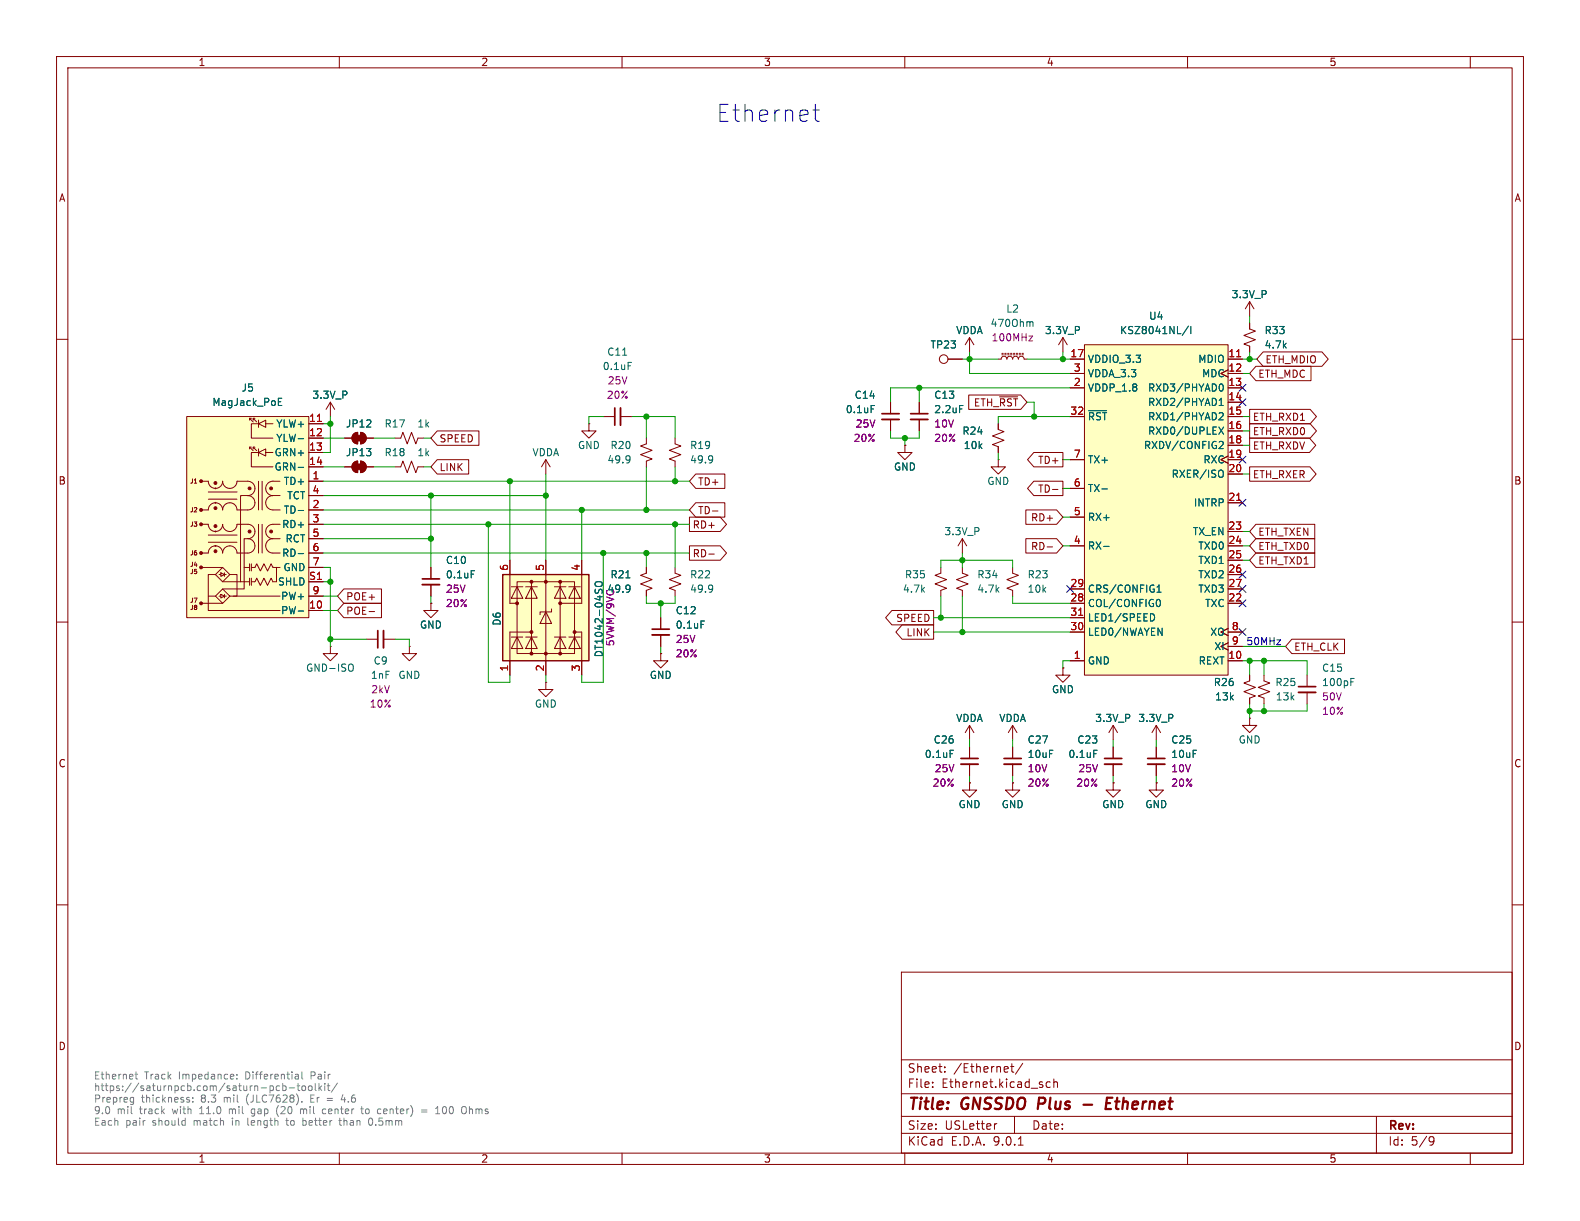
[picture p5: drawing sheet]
<svg xmlns="http://www.w3.org/2000/svg" width="279mm" height="216mm" viewBox="0 0 279 216" stroke-linecap="round" stroke-linejoin="round" font-family="sans-serif">
<g fill="none" stroke="#840000" stroke-width=".18">
<path d="M10 10h259.4v195.9h-259.4zM12 12h255.4v191.9h-255.4zM60 10v2M110 10v2M160 10v2M210 10v2M260 10v2M221 53.3l.7 1.3M221 53.3v2.6M221 53.3l-.8 1.3M10 60h2M69.8 77.5h1.1l.3-1 .8 2 .8-2 .7 2 .4-1h1"/>
<path d="M119.4 77.5v1l1 .4-2 .7 2 .8-2 .8 1 .3v1.1M160 78.7v1.3h1.3l-1.3 1.3-1.3-1.3h1.3M160 78.7h.1M162.6 71.1v2.1M162.6 74.2v2M267.4 60h2M69.8 82.6h1.1l.3-1.1 .8 2.1 .8-2.1 .7 2.1 .4-1h1M170.2 95.3l.7 1.2M170.2 95.3v2.5M170.2 95.3l-.8 1.2M10 110h2M58.4 114.3v1.3h1.3l-1.3 1.2-1.3-1.2h1.3"/>
<path d="M58.4 114.3h.1M64.8 113h2M67.8 113h2M72.4 114.3v1.3h1.3l-1.3 1.2-1.3-1.2h1.3M72.4 114.3h.1M76.2 106.7v1.3h1.3l-1.3 1.2-1.3-1.2h1.3M76.2 106.7h.1M76.2 100.3v2.1M76.2 103.4v2M114.3 100.3v1l-1 .4 2 .8-2 .8 2 .7-1 .4v1M170.2 100.3v1l1 .4-2 .8 2 .8-2 .7 1 .4v1M179.1 100.3v1l1 .4-2 .8 2 .8-2 .7 1 .4v1"/>
<path d="M188 118.1v1.3h1.2l-1.2 1.3-1.3-1.3h1.3M188 118.1h.1M267.4 110h2M171.4 138.4v1.3h1.3l-1.3 1.3-1.2-1.3h1.2M171.4 138.4h.1M179.1 138.4v1.3h1.2l-1.2 1.3-1.3-1.3h1.3M179.1 138.4h.1M179.1 128.3l-.8 1.2M179.1 128.3l.7 1.2M179.1 128.3v2.5M179.1 132.1v2M179.1 135.1v2.1"/>
<path d="M10 160h2M159.4 171.9h108v32h-108zM267.4 160h2M159.4 197.4h108M159.4 193.4h108M159.4 187.4h108M164.9 192.1v.2M164.9 191.4v.1M167.1 189.4v.2M167.1 188.7v.1M176.3 198.7l-.3 .1M178.7 188.6h.6"/>
<path d="M178.9 188.1v1.3l.4 .2M179.4 197.4v3M180.9 188l-1.3 1.9M185.7 191.4l-.4-.1-.3 .3v.4l.1 .2h.6M186.4 191.4l.2-.1 .3 .1 .1 .9M186.4 190.8v1.5M243.4 197.4v6.5M60 203.9v2M110 203.9v2M159.4 200.4h108M160 203.9v2M180.1 202.5h.8"/>
<path d="M210 203.9v2M253 201l.5 .1a.99 .99 0 0 1-.4 1.4h-.2M253.6 201.6l-.3 .3h-.3M260 203.9v2"/>
</g>
<path d="M183.8 194.1l-.3 2M191.6 195.3h1.5M195.6 195.1h.7M196.7 194.1h-.9l-.3 2h1M197.2 194.8h.8" fill="none" stroke="#840000" stroke-width=".4"/>
<path d="M161 73.2h3.1M66.8 111.5v3.1M74.7 102.4h3M177.5 134.1h3.1" fill="none" stroke="#840000" stroke-width=".3"/>
<path d="M161 74.2h3.1M67.8 111.5v3.1M74.7 103.4h3M177.5 135.1h3.1" fill="none" stroke="#840000" stroke-width=".33"/>
<path d="M169.7 71.7h.6M125.9 80.6l.1 .1a1.07 1.07 0 0 1-.2 1M126 81.1l-.1 .2M61.9 117.4a.43 .43 0 0 1 .6 .4v.5a.43 .43 0 0 1-.6 .4M83.3 100.9h.6M110.7 102.2h.7M111.3 103.5v.1a1.07 1.07 0 0 1-.1 1M111.4 104l-.1 .2" fill="none" stroke="#006464" stroke-width=".18"/>
<path d="M33 73.7h21.6v35.5h-21.6z" fill="#ffffc2"/>
<g fill="none" stroke="#840000" stroke-width=".18">
<path d="M33 73.7h21.6v35.5h-21.6zM44.1 74.3v-.3l.7 .6M44.1 79.4v-.3l.7 .6M44.1 74h.3M44.1 79.1h.3M44.8 74.3v-.3l.6 .6M44.8 79.4v-.3l.6 .6M44.8 74h.3M44.8 79.1h.3M45.7 74.9h-1.3v2.6h3.9M45.7 74.9l1.3-.6v1.3zM45.7 74.3v1.3"/>
<path d="M45.7 79.4v1.2M47 74.9h1.3M54.6 74.9h2.5M54.6 77.5h2.5M61 77.5h1.2M62.5 76.8l.7-.3v2a1.02 1.02 0 0 1-.9-.6 1.02 1.02 0 0 1 .2-1.1zM63.8 76.5a1.02 1.02 0 0 1 1 1 1.02 1.02 0 0 1-1 1zM64.8 77.5h1.2M157.5 71.1v2.1M157.5 74.2v2M34.4 85.4h.4M35.6 85.1h1.2a1.27 1.27 0 0 0 1.3 1.3 1.27 1.27 0 0 0 1.3-1.3 1.27 1.27 0 0 0 1.2 1.3 1.27 1.27 0 0 0 1.3-1.3h1.9a1.27 1.27 0 0 1 1.3 1.3 1.27 1.27 0 0 1-1.3 1.2"/>
<path d="M35.6 92.7h1.2a1.27 1.27 0 0 0 1.3 1.3 1.27 1.27 0 0 0 1.3-1.3 1.27 1.27 0 0 0 1.2 1.3 1.27 1.27 0 0 0 1.3-1.3h1.9a1.27 1.27 0 0 1 1.3 1.3 1.27 1.27 0 0 1-1.3 1.3M36.8 87h5.1M36.8 88.3h5.1M36.8 94.6h5.1M36.8 95.9h5.1M43.8 87.6a1.27 1.27 0 0 1 1.3 1.3 1.27 1.27 0 0 1-1.3 1.3h-1.9a1.27 1.27 0 0 0-1.3-1.3 1.27 1.27 0 0 0-1.2 1.3 1.27 1.27 0 0 0-1.3-1.3 1.27 1.27 0 0 0-1.3 1.3h-1.2M43.8 95.3a1.27 1.27 0 0 1 1.3 1.2 1.27 1.27 0 0 1-1.3 1.3h-1.9a1.27 1.27 0 0 0-1.3-1.3 1.27 1.27 0 0 0-1.2 1.3 1.27 1.27 0 0 0-1.3-1.3 1.27 1.27 0 0 0-1.3 1.3h-1.2M43.8 95.3h-.6v5M43.8 87.6h-1.3v15.3h1.6M44.1 99.7v1.3M44.4 99.7v1.3M45.7 80h-1.3v2.6h3.9"/>
<path d="M45.7 80l1.3-.6v1.2zM45.7 85.1v5.1M45.7 92.7v5.1M46.4 85.1v5.1M46.4 92.7v5.1M47 80h1.3M48.3 87.6a1.27 1.27 0 0 0-1.3 1.3 1.27 1.27 0 0 0 1.3 1.3h1.2M48.3 95.3a1.27 1.27 0 0 0-1.3 1.2 1.27 1.27 0 0 0 1.3 1.3h1.2M48.3 87.6h1.2M48.3 95.3h1.2M49.5 85.1h-1.2a1.27 1.27 0 0 0-1.3 1.3 1.27 1.27 0 0 0 1.3 1.2M49.5 92.7h-1.2a1.27 1.27 0 0 0-1.3 1.3 1.27 1.27 0 0 0 1.3 1.3"/>
<path d="M54.6 85.1h2.5M54.6 90.2h2.5M54.6 92.7h2.5M54.6 97.8h2.5M54.6 80h2.5M54.6 87.6h2.5M54.6 95.3h2.5M54.6 82.6h2.5M35.6 100.3h3.8M35.6 106.7h3.8M36.8 105.4h1.3M38.1 101.6h-1.3v6.4h12.7"/>
<path d="M38.1 101.6l1.3-1.3 1.2 1.3-1.2 1.3zM38.1 105.4l1.3-1.3 1.2 1.3-1.2 1.3zM38.7 105.4h.4M38.7 101.6h.4M39.1 101.3l.6 .3-.6 .3zM39.1 105.1l.6 .3-.6 .3zM39.4 102.9h3.1M39.7 105.4h.3M39.7 101.6h.3M39.7 101.3v.6M39.7 105.1v.6M40.6 101.6h1.3v3.8h-1.3"/>
<path d="M41.3 105.4h8.2M43.2 100.3v3.8h-3.8M43.2 100.3h.9M44.1 102.2v1.3M44.4 100.3h.7l.3-.6 .6 1.3 .7-1.3 .6 1.3 .6-1.3 .4 .6h1.2M44.4 102.2v1.3M48.9 100.3v2.6h-.6l-.4-.7-.6 1.3-.6-1.3-.7 1.3-.6-1.3-.3 .7h-.7M54.6 100.3h2.5M54.6 105.4h2.5M54.6 102.9h2.5M54.6 108h2.5M204.5 138.4v1.3h1.2l-1.2 1.3-1.3-1.3h1.3"/>
<path d="M204.5 138.4h.1M204.5 128.3v2.5M204.5 132.1v2M204.5 135.1v2.1M204.5 128.3l.7 1.2M204.5 128.3l-.8 1.2"/>
</g>
<g fill="#840000" stroke="#840000" stroke-width=".18">
<path d="M63 77h1v1h-1z"/>
<path d="M62.5 76.8l.7-.3v2a1.02 1.02 0 0 1-.9-.6 1.02 1.02 0 0 1 .2-1.1z"/>
<path d="M63.8 76.5a1.02 1.02 0 0 1 1 1 1.02 1.02 0 0 1-1 1z"/>
<circle cx="35.6" cy="85.1" r=".25"/>
<circle cx="35.6" cy="90.2" r=".25"/>
<circle cx="35.6" cy="92.7" r=".25"/>
<circle cx="35.6" cy="97.8" r=".25"/>
<circle cx="35.6" cy="100.3" r=".25"/>
<circle cx="35.6" cy="106.7" r=".25"/>
<circle cx="38.1" cy="85.4" r=".25"/>
<circle cx="38.1" cy="86.4" r=".08"/>
<circle cx="38.1" cy="88.9" r=".08"/>
<circle cx="38.1" cy="89.9" r=".25"/>
<circle cx="38.1" cy="93" r=".25"/>
<circle cx="38.1" cy="94" r=".08"/>
<circle cx="38.1" cy="96.5" r=".08"/>
<circle cx="38.1" cy="97.5" r=".25"/>
<circle cx="44.1" cy="86.4" r=".25"/>
<circle cx="44.1" cy="94" r=".25"/>
<circle cx="47.9" cy="86.4" r=".25"/>
<circle cx="47.9" cy="94" r=".25"/>
</g>
<path d="M49.2 71h.5M49.2 71.7h.6M49.2 70.4h.6M154 71.7h.6M52.7 82.6h1M52.7 90.3h1M52.7 97.9h1M52.7 108h1" fill="none" stroke="#006464" stroke-width=".18"/>
<path d="M56.1 74.5h.7" fill="none" stroke="#a90000" stroke-width=".18"/>
<path d="M156 73.2h3M202.9 134.1h3.1" fill="none" stroke="#840000" stroke-width=".3"/>
<path d="M156 74.2h3M202.9 135.1h3.1" fill="none" stroke="#840000" stroke-width=".33"/>
<path d="M88.9 101.6h15.2v15.2h-15.2z" fill="#ffffc2"/>
<g fill="none" stroke="#840000" stroke-width=".18">
<path d="M171.4 59.7l-.7 1.3M171.4 59.7l.8 1.3M171.4 59.7v2.5M90.2 99.1v7.6h1.2M96.5 99.1v20.3M102.9 99.1v7.6h-3.8M90.4 103.8h2.1M90.4 112.6h2.1M91.4 103.8l1.1 2h-2.1zM91.4 112.6l1.1 2.1h-2.1zM93 103.8h2M93 112.6h2"/>
<path d="M94 102.9h5.1v12.7h-5.1zM94 103.8l1 2h-2zM94 112.6l1 2.1h-2zM94 102.9h-2.6v12.7h2.6M94 111.8h-3.8v7.6M96.5 108.2l1 2h-2zM97.5 107.7v.5h-2v.5M98 103.8h2.1M98 112.6h2.1M99.1 102.9h2.5v12.7h-2.5M99.1 103.8l1 2h-2.1zM99.1 112.6l1 2.1h-2.1z"/>
<path d="M100.6 103.8h2M100.6 112.6h2M101.6 103.8l1 2h-2zM101.6 112.6l1 2.1h-2zM101.6 111.8h1.3v7.6M96.5 120.7v1.2h1.3l-1.3 1.3-1.3-1.3h1.3M96.5 120.7h.1"/>
</g>
<g fill="#840000" stroke="#840000" stroke-width=".18">
<circle cx="91.4" cy="106.7" r=".25"/>
<circle cx="94" cy="102.9" r=".25"/>
<circle cx="94" cy="111.8" r=".25"/>
<circle cx="94" cy="115.6" r=".25"/>
<circle cx="96.5" cy="102.9" r=".25"/>
<circle cx="96.5" cy="115.6" r=".25"/>
<circle cx="99.1" cy="102.9" r=".25"/>
<circle cx="99.1" cy="106.7" r=".25"/>
<circle cx="99.1" cy="115.6" r=".25"/>
<circle cx="101.6" cy="111.8" r=".25"/>
</g>
<path d="M88.9 101.6h15.2v15.2h-15.2z" fill="none" stroke="#840000" stroke-width=".25"/>
<path d="M105.3 103a.81 .81 0 0 1 1.2 .2 .43 .43 0 0 1-.4 .5h-.4a.42 .42 0 0 1-.4-.2 .42 .42 0 0 1 0-.5zM105.3 104.2l-.1 .5M105.9 104.4l.2-.2 .4 .2" fill="none" stroke="#006464" stroke-width=".18"/>
<path d="M191.8 61h25.4v58.4h-25.4z" fill="#ffffc2"/>
<g fill="none" stroke="#840000" stroke-width=".18">
<path d="M188 59.7l.7 1.3M188 59.7v2.5M188 59.7l-.8 1.3M221 57.2v1l1 .3-2 .8 2 .8-2 .7 1 .4v1M54.6 77.5h2.5M54.6 74.9h2.5M58.4 71.1l.8 1.3M58.4 71.1v2.6M58.4 71.1l-.7 1.3M61 77.5h1.2M64.8 77.5h1.2M77.3 76.2h7.4v2.5h-7.4l-1.1-1.2z"/>
<path d="M104.1 74.9v1.3h1.3l-1.3 1.3-1.2-1.3h1.2M104.1 74.9h.1M106.7 73.7h2M109.7 73.7h2.1M114.3 77.5v1l-1 .4 2 .7-2 .8 2 .8-1 .3v1.1M157.5 71.1v2.1M157.5 74.2v2M160 78.7h.1M162.6 71.1v2.1M162.6 74.2v2M167.6 63.5h2.6M171.3 69.8h9.2l1.1 1.3-1.1 1.3h-9.2z"/>
<path d="M176.5 63.5h.5l.2-.4 .3-.1 .4 .1 .2 .4 .1-.4 .4-.1 .3 .1 .2 .4 .1-.4 .4-.1 .3 .1 .2 .4 .1-.4 .4-.1 .4 .1 .1 .4h.5M176.5 74.9v1l1 .4-2 .8 2 .8-2 .7 1 .4v1M176.8 70.2h3.2M177.2 62.5h.2M177.2 62.7h.2M177.7 62.5h.2M177.7 62.7h.2M178.2 62.5h.2M178.2 62.7h.2M178.7 62.5h.2M178.7 62.7h.2M179.2 62.5h.3"/>
<path d="M179.2 62.7h.3M179.7 62.5h.3M179.7 62.7h.3M180.2 62.5h.3M180.2 62.7h.3M180.7 62.5h.3M180.7 62.7h.3M189.2 63.5h2.6M189.2 66h2.6M189.2 68.6h2.6M189.2 73.7h2.6M191.8 61h25.4v58.4h-25.4z"/>
<path d="M217.2 65.4l-1.3 .6 1.3 .7M217.2 63.5h2.5M217.2 66h2.5M217.2 68.6h2.5M217.2 73.7h2.5M217.2 71.1h2.5M217.2 76.2h2.5M217.2 78.7h2.5M221 77.5h10.6l1.1 1.2-1.1 1.3h-10.6zM221 72.4h10.7l1.1 1.3-1.1 1.2h-10.7zM221 74.9h10.7l1.1 1.3-1.1 1.3h-10.7zM222.1 64.8h9.7v2.5h-9.7l-1.1-1.3z"/>
<path d="M223.4 62.2h10.4l1.1 1.3-1.1 1.3h-10.4l-1.2-1.3zM54.6 82.6h2.5M54.6 80h2.5M54.6 85.1h2.5M54.6 87.6h2.5M54.6 90.2h2.5M54.6 92.7h2.5M54.6 95.3h2.5M54.6 97.8h2.5M61 82.6h1.2M62.5 81.8l.7-.3v2.1a1.02 1.02 0 0 1-.9-.7 1.02 1.02 0 0 1 .2-1.1zM63.8 81.5a1.02 1.02 0 0 1 1 1.1 1.02 1.02 0 0 1-1 1z"/>
<path d="M64.8 82.6h1.2M77.3 81.3h5.6v2.5h-5.6l-1.1-1.2zM90.2 99.1v2.5M96.5 81.3l-.7 1.3M96.5 81.3l.8 1.3M96.5 81.3v2.5M96.5 99.1v2.5M102.9 99.1v2.5M121.9 96.5h5.5l1.1 1.3-1.1 1.3h-5.5zM121.9 91.4h5.5l1.1 1.3-1.1 1.3h-5.5zM123 83.8h5.2v2.6h-5.2l-1.1-1.3zM123 88.9h5.2v2.5h-5.2l-1.1-1.2z"/>
<path d="M125.3 98h1M126 90.4h1M176.5 81.3v1.3h1.3l-1.3 1.2-1.2-1.2h1.2M176.5 81.3h.1M181.4 90.2h5.4l1.2 1.2-1.2 1.3h-5.4zM181.4 95.2h5.4l1.2 1.3-1.2 1.3h-5.4zM182.8 85.1h5.2v2.5h-5.2l-1.1-1.2zM182.8 80h5.2v2.6h-5.2l-1.1-1.3zM185.2 96.7h.9M186.1 86.5h1M189.2 81.3h2.6M189.2 86.4h2.6"/>
<path d="M189.2 91.4h2.6M189.2 96.5h2.6M217.2 80.6l-1.3 .7 1.3 .6M217.2 81.3h2.5M217.2 96.5h2.5M217.2 83.8h2.5M217.2 88.9h2.5M217.2 94h2.5M217.2 99.1h2.5M221 82.5h10.6l1.1 1.3-1.1 1.3h-10.6zM222.1 97.8h10.4v2.5h-10.4l-1.1-1.2zM222.1 95.2h10.4v2.6h-10.4l-1.1-1.3z"/>
<path d="M222.1 92.7h10.4v2.6h-10.4l-1.1-1.3zM54.6 100.3h2.5M54.6 102.9h2.5M54.6 105.4h2.5M54.6 108h2.5M60.8 104.1h6.7v2.6h-6.7l-1.1-1.3zM60.8 106.7h6.7v2.5h-6.7l-1.1-1.2zM65.3 108.1h.9M76.2 106.7h.1M76.2 100.3v2.1M76.2 103.4v2M90.2 116.8v2.6"/>
<path d="M96.5 116.8v2.6M102.9 116.8v2.6M114.3 100.3v1M114.3 104.4v1M116.8 115.6v1.2h1.3l-1.3 1.3-1.2-1.3h1.2M116.8 115.6h.1M116.8 109.2v2.1M116.8 112.3v2M119.4 100.3v1l1 .4-2 .8 2 .8-2 .7 1 .4v1M157.7 107.9h7.4v2.6h-7.4l-1.1-1.3zM159.5 110.5h5.6v2.5h-5.6l-1.1-1.2zM166.4 100.3v1l-1 .4 2 .8-2 .8 2 .7-1 .4v1"/>
<path d="M188 118.1h.1M189.2 104.1h2.6M189.2 106.7h2.6M189.2 109.2h2.6M189.2 111.8h2.6M189.2 116.8h2.6M217.2 111.1l-1.3 .7 1.3 .6M217.2 113.7l-1.3 .6 1.3 .6M217.2 104.1h2.5M217.2 106.7h2.5M217.2 111.8h2.5M217.2 116.8h2.5"/>
<path d="M217.2 101.6h2.5M217.2 114.3h2.5M221 119.4v1l-1 .4 2 .7-2 .8 2 .8-1 .3v1.1M223.5 119.4v1l1 .4-2 .7 2 .8-2 .8 1 .3v1.1M228.4 113h9.4v2.6h-9.4l-1.1-1.3zM231.1 119.4v2M171.4 138.4h.1M171.4 128.3l-.7 1.2M171.4 128.3l.8 1.2M171.4 128.3v2.5M171.4 132.1v2M171.4 135.1v2.1"/>
<path d="M179.1 138.4h.1M179.1 132.1v2M179.1 135.1v2.1M196.8 138.4v1.3h1.3l-1.3 1.3-1.2-1.3h1.2M196.8 138.4h.1M196.8 128.3l.8 1.2M196.8 128.3v2.5M196.8 132.1v2M196.8 135.1v2.1M196.8 128.3l-.7 1.2M204.5 138.4h.1M204.5 132.1v2"/>
<path d="M204.5 135.1v2.1M221 127v1.3h1.2l-1.2 1.2-1.3-1.2h1.3M221 127h.1M231.1 122.4v2.1"/>
<circle cx="166.9" cy="63.5" r=".76"/>
</g>
<g fill="none" stroke="#006464" stroke-width=".18">
<path d="M182.3 56.9l.4 .2v.6M210.2 57.7l-1.1 1.6M210.6 57.7v1.3M49.2 71.7h.6M49.2 71h.5M49.2 70.4h.6M110.1 62.8h.7M111.1 64.1h.6M154 71.7h.6M169.7 71.7h.6M192.5 72.6h3.2M215.5 75.5l.9 1.3"/>
<path d="M215.6 71.7h.7M215.6 70.8l.4-.4v1.3M215.7 73h.4l.2 .3-.8 .9h.8M215.7 68l.2-.1a.68 .68 0 0 1 .4 .6 .68 .68 0 0 1-.4 .7l-.2-.2M215.8 78l.4 .1 .1 .3-.8 .9h.8M216.4 75.5l-.9 1.3M52.7 82.6h1M52.7 90.3h1M52.7 97.9h1M111.3 80.6v.1a1.07 1.07 0 0 1-.1 1M111.4 81.1l-.1 .2M194.9 86.5h.9"/>
<path d="M195.2 96.6h.9M216 83.1l.1 .1a.81 .81 0 0 1-.1 1.2M52.7 108h1M83.3 100.9h.6M105.3 103a.81 .81 0 0 1 1.2 .2 .43 .43 0 0 1-.4 .5h-.4a.42 .42 0 0 1-.4-.2 .42 .42 0 0 1 0-.5zM105.3 104.2l-.1 .5M105.9 104.4l.2-.2 .4 .2M110.7 102.2h.7M111.3 103.5v.1a1.07 1.07 0 0 1-.1 1M111.4 104l-.1 .2M124 109.8h.6M125.9 103.5l.1 .1a1.07 1.07 0 0 1-.2 1"/>
<path d="M126 104l-.1 .2M203.4 108.5a.64 .64 0 0 1 .8 .7 .64 .64 0 0 1-.8 .6M204.6 104.7h.7M204.6 103.8l.4-.4v1.3M204.8 111.1l.7 1.2v-1.2M204.8 106a.68 .68 0 0 1 .4 .6 .68 .68 0 0 1-.4 .7M238.9 120h.6M168 132.7h.6M193.4 132.7h.6M238.9 120.6h.4"/>
</g>
<path d="M56.1 74.5h.7M218.7 63.1h.7M218.7 88.5h.7M190.7 108.8h.8" fill="none" stroke="#a90000" stroke-width=".18"/>
<path d="M181.9 59.4h.7l-.7 .9h.7" fill="none" stroke="#840084" stroke-width=".18"/>
<path d="M108.7 72.1v3.1M115.3 111.3h3.1M169.9 134.1h3.1M195.3 134.1h3.1M229.6 121.4h3.1" fill="none" stroke="#840000" stroke-width=".3"/>
<path d="M109.7 72.1v3.1M115.3 112.3h3.1M169.9 135.1h3.1M195.3 135.1h3.1M229.6 122.4h3.1" fill="none" stroke="#840000" stroke-width=".33"/>
<g fill="#840000" stroke="#840000" stroke-width=".18">
<path d="M63 82h1v1.1h-1z"/>
<path d="M62.5 81.8l.7-.3v2.1a1.02 1.02 0 0 1-.9-.7 1.02 1.02 0 0 1 .2-1.1z"/>
<path d="M63.8 81.5a1.02 1.02 0 0 1 1 1.1 1.02 1.02 0 0 1-1 1z"/>
</g>
<g fill="none" stroke="#009600" stroke-width=".18">
<path d="M221 55.9v1.3M57.1 77.5h3.9M57.1 74.9h1.3M58.4 73.7v6.3h-1.3M66 77.5h3.8M74.9 77.5h1.3M106.7 73.7h-2.6v1.2M111.8 73.7h7.6v3.8M114.3 73.7v3.8M157.5 76.2v1.3h5.1v-1.3M160 77.5v1.2M162.6 68.6v2.5"/>
<path d="M170.2 63.5h6.3M171.4 62.2v3.8h17.8M181.6 63.5h7.6M182.9 71.1v2.6M188 62.2v1.3M189.2 68.6h-31.7v2.5M189.2 73.7h-12.7v1.2M219.7 66h1.3M219.7 63.5h2.5M219.7 73.7h1.3M219.7 78.7h1.3M219.7 76.2h1.3"/>
<path d="M221 62.2v1.3M57.1 92.7h64.8M57.1 85.1h64.8M57.1 90.2h64.8M57.1 97.8h64.8M57.1 95.3h19.1M57.1 87.6h39.4M57.1 82.6h3.9M66 82.6h3.8M74.9 82.6h1.3M76.2 87.6v12.7M86.4 92.7v28h3.8v-1.3"/>
<path d="M90.2 85.1v14M96.5 83.8v15.3M102.9 90.2v8.9M106.7 97.8v22.9h-3.8v-1.3M114.3 82.6v7.6M114.3 97.8v2.5M119.4 82.6v2.5M119.4 92.7v7.6M170.2 97.8v2.5M176.5 80v1.3M188 96.5h1.2M188 91.4h1.2"/>
<path d="M188 81.3h1.2M188 86.4h1.2M219.7 83.8h1.3M219.7 96.5h1.3M219.7 99.1h1.3M219.7 94h1.3M57.1 108h2.6M57.1 100.3h1.3v14M57.1 105.4h2.6M57.1 102.9h1.3M58.4 113h6.4M69.8 113h2.6v1.3"/>
<path d="M76.2 105.4v1.3M96.5 119.4v1.3M114.3 105.4v1.3h5.1v-1.3M116.8 106.7v2.5M116.8 114.3v1.3M165.1 109.2h24.1M165.1 111.8h24.1M166.4 100.3v-1.2h12.7v1.2M166.4 105.4v3.8M170.2 105.4v6.4M179.1 105.4v1.3h10.1M189.2 116.8h-1.2v1.3"/>
<path d="M219.7 116.8h11.4v2.6M219.7 114.3h7.6M221 116.8v2.6M223.5 116.8v2.6M171.4 130.8v1.3M171.4 137.2v1.2M179.1 130.8v1.3M179.1 137.2v1.2M196.8 130.8v1.3M196.8 137.2v1.2M204.5 130.8v1.3M204.5 137.2v1.2"/>
<path d="M221 124.5v2.5M223.5 124.5v1.2M231.1 124.5v1.2h-10.1"/>
</g>
<g fill="none" stroke="#000084" stroke-width=".18">
<path d="M219.1 68l1.2 1.2M219.1 70.5l1.2 1.2M220.3 68l-1.2 1.2M220.3 70.5l-1.2 1.2M219.1 80.7l1.2 1.2M219.1 88.3l1.2 1.2M220.3 80.7l-1.2 1.2M220.3 88.3l-1.2 1.2M188.6 103.5l1.2 1.2M189.8 103.5l-1.2 1.2M219.1 111.2l1.2 1.2M219.1 106.1l1.2 1.2"/>
<path d="M219.1 101l1.2 1.2M219.1 103.5l1.2 1.2M220.3 111.2l-1.2 1.2M220.3 106.1l-1.2 1.2M220.3 101l-1.2 1.2M220.3 103.5l-1.2 1.2"/>
</g>
<path d="M143.7 19.4h1.2M144.2 18.4v2.6l.1 .3 .6 .1" fill="none" stroke="#0000c2" stroke-width=".18"/>
<g fill="none" stroke="#848484" stroke-width=".18">
<path d="M23.3 194l.3 .1M23.6 194v1.1l-.2 .2M23.6 194.8l-.3 .1M23.9 190h.5M24 189.5v1.1l.4 .2M33.2 194.5h.3v.2l-.1 .2h-.3M33.2 194l.3 .1M34.1 194.8v.1M34.1 194.1v.1M35.3 196.9h.7M35.4 196h-.1M40.6 196.1v.8"/>
<path d="M40.7 196.1l-.1 .1M41.9 190.7v.1M41.9 190v.1M43.8 197.7v1.1l.2 .2M44.9 196.1h-.4l-.1 .2 .1 .5 .4 .1M49 196l-.1 .6 .3 .8M49.4 192.1l-.3-.1-.3 .2 .2 .6h.4M50 192.1l.4-.1 .2 .2-.1 .6h-.5M50 191.6v1.2M50.5 198.1h.5M50.7 197.7v1.1l.3 .2M51.1 192.4h1"/>
<path d="M52.5 192h.5M52.6 190l.2 .1v.7M52.7 191.6v1.1l.3 .1M52.8 190.7l-.4 .1M52.8 190.3h-.4M53.1 196.2l.4-.1 .2 .2M53.1 196.1v.8M53.4 189.5v1.1l.2 .2M53.4 194.8v.1M53.5 192.1l.3-.1 .2 .2v.4l-.2 .2h-.3l-.1-.2zM53.6 198.2l.3-.1 .2 .2M53.7 196.3v.6"/>
<path d="M53.9 196.1l-.2 .2M54.1 198.9l-.2 .1-.3-.1M54.6 192.1l.2-.1 .3 .1 .1 .5-.1 .2h-.3l-.2-.1zM55 194.2h.4M55.6 193.6h-.6v1.3h.6M55.7 191.6v1.1l.2 .1M56.4 191.6v1.2M56.5 192.4l.4 .4M56.9 192l-.5 .5M57.1 196.8l.1 .1h.4M57.4 191.6v.1M57.4 192v.8"/>
<path d="M57.6 196.1h-.4l-.1 .1M57.9 192h.4M57.9 194.2h.9M57.9 194.6h.9M58 191.6v1.1l.3 .1M59.7 191.5l-1.1 1.6M59.9 198.1h.5M60.1 197.7v1.1l.3 .2M60.6 193.6l-.3 .9h.8M63.8 196.1h.5M64 196.9h.3M65.1 196.1h-.4l-.1 .2 .1 .5 .4 .1"/>
<path d="M65.5 197.7l-.3 .2M65.6 197.7a.72 .72 0 0 1-.1 1.3l-.3-.3M68.3 196.1h-.3l-.2 .2 .1 .6h.4M68.4 196.4l-.6 .1M74.5 196.3h1M74.5 196.6h1M77.3 195.8l.1-.1v1.2M78.9 195.9l-.2-.2a.68 .68 0 0 0-.5 .6 .68 .68 0 0 0 .5 .6l.2-.2M83 196.2l.2-.1h.3l.1 .8M83 195.7v1.2"/>
</g>
<g fill="#009600" stroke="#009600" stroke-width=".18">
<circle cx="58.4" cy="113" r=".46"/>
<circle cx="58.4" cy="102.9" r=".46"/>
<circle cx="116.8" cy="106.7" r=".46"/>
<circle cx="86.4" cy="92.7" r=".46"/>
<circle cx="162.6" cy="68.6" r=".46"/>
<circle cx="188" cy="63.5" r=".46"/>
<circle cx="221" cy="63.5" r=".46"/>
<circle cx="170.2" cy="99.1" r=".46"/>
<circle cx="182.9" cy="73.7" r=".46"/>
<circle cx="160" cy="77.5" r=".46"/>
<circle cx="171.4" cy="63.5" r=".46"/>
<circle cx="170.2" cy="111.8" r=".46"/>
<circle cx="166.4" cy="109.2" r=".46"/>
<circle cx="114.3" cy="90.2" r=".46"/>
<circle cx="119.4" cy="92.7" r=".46"/>
<circle cx="119.4" cy="85.1" r=".46"/>
<circle cx="106.7" cy="97.8" r=".46"/>
<circle cx="114.3" cy="97.8" r=".46"/>
<circle cx="114.3" cy="73.7" r=".46"/>
<circle cx="102.9" cy="90.2" r=".46"/>
<circle cx="221" cy="116.8" r=".46"/>
<circle cx="223.5" cy="116.8" r=".46"/>
<circle cx="221" cy="125.7" r=".46"/>
<circle cx="223.5" cy="125.7" r=".46"/>
<circle cx="90.2" cy="85.1" r=".46"/>
<circle cx="96.5" cy="87.6" r=".46"/>
<circle cx="76.2" cy="87.6" r=".46"/>
<circle cx="76.2" cy="95.3" r=".46"/>
<circle cx="58.4" cy="74.9" r=".46"/>
</g>
<text font-size="4.2" fill="#0000c2" x="126.7" y="21.8">Ethernet</text>
<g font-size="2.8" fill="#840000">
<text x="160.4" y="196.8">Title:</text>
<text x="170.1" y="196.8">GNSSDO</text>
<text x="184.4" y="196.8">Plus</text>
<text x="198" y="196.8">Ethernet</text>
</g>
<g font-size="2.1" fill="#840000">
<text x="160.4" y="189.9">Sheet:</text>
<text x="168.6" y="189.9">/Ethernet/</text>
<text x="160.4" y="192.6">File:</text>
<text x="166.5" y="192.6">Ethernet.kicad_sch</text>
<text x="160.4" y="202.8">KiCad</text>
<text x="160.4" y="200">Size:</text>
<text x="167.1" y="200">USLetter</text>
<text x="168.1" y="202.8">E.D.A.</text>
<text x="175.7" y="202.8">9.0.1</text>
<text x="182.4" y="200">Date:</text>
<text x="245.4" y="200.2">Rev:</text>
<text x="245.4" y="202.8">Id:</text>
<text x="249.5" y="202.8">5/9</text>
</g>
<g font-size="1.8" fill="#840000">
<text x="35" y="11.9">1</text>
<text x="85" y="11.9">2</text>
<text x="135" y="11.9">3</text>
<text x="185" y="11.9">4</text>
<text x="235" y="11.9">5</text>
<text x="10.3" y="35.9">A</text>
<text x="267.7" y="35.9">A</text>
<text x="223.7" y="64.5">ETH_MDIO</text>
<text x="222.4" y="67">ETH_MDC</text>
<text x="221.5" y="74.6">ETH_RXD1</text>
<text x="221.5" y="77.2">ETH_RXD0</text>
<text x="77.6" y="83.5">LINK</text>
<text x="77.6" y="78.4">SPEED</text>
<text x="183.5" y="82.2">TD+</text>
<text x="221.5" y="79.7">ETH_RXDV</text>
<text x="10.3" y="85.9">B</text>
<text x="123.3" y="86">TD+</text>
<text x="183.5" y="87.3">TD-</text>
<text x="221.5" y="84.8">ETH_RXER</text>
<text x="267.7" y="85.9">B</text>
<text x="122.4" y="93.7">RD+</text>
<text x="123.3" y="91.1">TD-</text>
<text x="182.2" y="92.4">RD+</text>
<text x="222.4" y="94.9">ETH_TXEN</text>
<text x="122.4" y="98.7">RD-</text>
<text x="182.2" y="97.5">RD-</text>
<text x="222.4" y="100">ETH_TXD1</text>
<text x="222.4" y="97.5">ETH_TXD0</text>
<text x="61.1" y="106.4">POE+</text>
<text x="61.1" y="108.9">POE-</text>
<text x="158.4" y="110.2">SPEED</text>
<text x="160.2" y="112.7">LINK</text>
<text x="228.8" y="115.3">ETH_CLK</text>
<text x="10.3" y="135.9">C</text>
<text x="267.7" y="135.9">C</text>
<text x="10.3" y="185.9">D</text>
<text x="267.7" y="185.9">D</text>
<text x="35" y="205.8">1</text>
<text x="85" y="205.8">2</text>
<text x="135" y="205.8">3</text>
<text x="185" y="205.8">4</text>
<text x="235" y="205.8">5</text>
</g>
<g font-size="1.8" fill="#006464">
<text x="217.7" y="52.9">3.3V_P</text>
<text x="169" y="59.3">VDDA</text>
<text x="175.1" y="58">470Ohm</text>
<text x="177.8" y="55.5">L2</text>
<text x="184.7" y="59.3">3.3V_P</text>
<text x="198" y="59.3">KSZ8041NL/I</text>
<text x="203.1" y="56.7">U4</text>
<text x="223.5" y="59.3">R33</text>
<text x="106.5" y="65.6">0.1uF</text>
<text x="107.3" y="63.1">C11</text>
<text x="164.4" y="61.8">TP23</text>
<text x="192.3" y="64.4">VDDIO_3.3</text>
<text x="211.8" y="64.4">MDIO</text>
<text x="223.5" y="61.8">4.7k</text>
<text x="37.5" y="72">MagJack_PoE</text>
<text x="42.6" y="69.4">J5</text>
<text x="55.1" y="70.7">3.3V_P</text>
<text x="151" y="70.7">C14</text>
<text x="165.1" y="70.7">C13</text>
<text x="192.3" y="66.9">VDDA_3.3</text>
<text x="192.3" y="69.4">VDDP_1.8</text>
<text x="202.9" y="69.4">RXD3/PHYAD0</text>
<text x="202.9" y="72">RXD2/PHYAD1</text>
<text x="212.5" y="66.9">MDC</text>
<text x="48.8" y="75.8">YLW+</text>
<text x="61.1" y="75.8">JP12</text>
<text x="67.9" y="75.8">R17</text>
<text x="73.7" y="75.8">1k</text>
<text x="149.5" y="73.3">0.1uF</text>
<text x="165.1" y="73.3">2.2uF</text>
<text x="170.1" y="77.1">R24</text>
<text x="192.3" y="74.5">~{RST}</text>
<text x="202.9" y="74.5">RXD1/PHYAD2</text>
<text x="202.9" y="77.1">RXD0/DUPLEX</text>
<text x="48.5" y="80.9">GRN+</text>
<text x="48.5" y="83.4">GRN-</text>
<text x="48.8" y="78.3">YLW-</text>
<text x="61.1" y="80.9">JP13</text>
<text x="67.9" y="80.9">R18</text>
<text x="73.7" y="80.9">1k</text>
<text x="94.1" y="80.9">VDDA</text>
<text x="102.1" y="79.6">GND</text>
<text x="107.3" y="82.1">49.9</text>
<text x="107.9" y="79.6">R20</text>
<text x="121.9" y="82.1">49.9</text>
<text x="121.9" y="79.6">R19</text>
<text x="158" y="83.4">GND</text>
<text x="170.3" y="79.6">10k</text>
<text x="192.3" y="82.1">TX+</text>
<text x="202.2" y="79.6">RXDV/CONFIG2</text>
<text x="212.7" y="82.1">RXC</text>
<text x="50.1" y="86">TD+</text>
<text x="50.7" y="88.5">TCT</text>
<text x="174.5" y="86">GND</text>
<text x="192.3" y="87.2">TX-</text>
<text x="207.1" y="84.7">RXER/ISO</text>
<text x="211" y="89.8">INTRP</text>
<text x="49.8" y="93.6">RD+</text>
<text x="50.1" y="91">TD-</text>
<text x="166.9" y="94.8">3.3V_P</text>
<text x="192.3" y="92.3">RX+</text>
<text x="210.8" y="94.8">TX_EN</text>
<text x="49.8" y="98.7">RD-</text>
<text x="50" y="101.2">GND</text>
<text x="50.4" y="96.1">RCT</text>
<text x="78.7" y="99.9">C10</text>
<text x="192.3" y="97.4">RX-</text>
<text x="211.8" y="97.4">TXD0</text>
<text x="211.8" y="99.9">TXD1</text>
<text x="49.1" y="103.7">SHLD</text>
<text x="49.6" y="106.3">PW+</text>
<text x="78.7" y="102.5">0.1uF</text>
<text x="107.3" y="105">49.9</text>
<text x="107.9" y="102.5">R21</text>
<text x="121.9" y="105">49.9</text>
<text x="121.9" y="102.5">R22</text>
<text x="159.6" y="105">4.7k</text>
<text x="159.9" y="102.5">R35</text>
<text x="172.7" y="105">4.7k</text>
<text x="172.7" y="102.5">R34</text>
<text x="181.6" y="105">10k</text>
<text x="181.6" y="102.5">R23</text>
<text x="192.3" y="105">CRS/CONFIG1</text>
<text x="192.3" y="107.5">COL/CONFIG0</text>
<text x="211.8" y="102.5">TXD2</text>
<text x="211.8" y="105">TXD3</text>
<text x="213" y="107.5">TXC</text>
<text x="49.6" y="108.8">PW-</text>
<text x="74.2" y="111.4">GND</text>
<text x="88.7" y="110.7" transform="rotate(-90 88.7 110.7)">D6</text>
<text x="119.4" y="108.8">C12</text>
<text x="119.4" y="111.4">0.1uF</text>
<text x="192.3" y="110.1">LED1/SPEED</text>
<text x="192.3" y="112.6">LED0/NWAYEN</text>
<text x="213.9" y="112.6">XO</text>
<text x="54" y="119">GND-ISO</text>
<text x="66" y="117.7">C9</text>
<text x="106.8" y="116.3" transform="rotate(-90 106.8 116.3)">DT1042-04SO</text>
<text x="192.3" y="117.7">GND</text>
<text x="211.9" y="117.7">REXT</text>
<text x="214.6" y="115.2">XI</text>
<text x="233.7" y="119">C15</text>
<text x="65.5" y="120.2">1nF</text>
<text x="70.4" y="120.2">GND</text>
<text x="94.5" y="125.3">GND</text>
<text x="114.8" y="120.2">GND</text>
<text x="185.9" y="122.8">GND</text>
<text x="214.5" y="121.5">R26</text>
<text x="214.8" y="124.1">13k</text>
<text x="225.4" y="121.5">R25</text>
<text x="225.5" y="124.1">13k</text>
<text x="233.7" y="121.5">100pF</text>
<text x="165" y="131.7">C26</text>
<text x="169" y="127.9">VDDA</text>
<text x="176.6" y="127.9">VDDA</text>
<text x="181.6" y="131.7">C27</text>
<text x="190.4" y="131.7">C23</text>
<text x="193.6" y="127.9">3.3V_P</text>
<text x="201.2" y="127.9">3.3V_P</text>
<text x="207" y="131.7">C25</text>
<text x="218.9" y="131.7">GND</text>
<text x="163.4" y="134.2">0.1uF</text>
<text x="181.6" y="134.2">10uF</text>
<text x="188.8" y="134.2">0.1uF</text>
<text x="207" y="134.2">10uF</text>
<text x="169.4" y="143.1">GND</text>
<text x="177" y="143.1">GND</text>
<text x="194.8" y="143.1">GND</text>
<text x="202.4" y="143.1">GND</text>
</g>
<g font-size="1.8" fill="#840084">
<text x="175.2" y="60.6">100MHz</text>
<text x="107.2" y="70.7">20%</text>
<text x="107.4" y="68.2">25V</text>
<text x="151.2" y="75.8">25V</text>
<text x="165.1" y="75.8">10V</text>
<text x="150.9" y="78.3">20%</text>
<text x="165.1" y="78.3">20%</text>
<text x="78.7" y="105">25V</text>
<text x="78.7" y="107.5">20%</text>
<text x="119.4" y="113.9">25V</text>
<text x="108.8" y="114.4" transform="rotate(-90 108.8 114.4)">5VWM/9VC</text>
<text x="119.4" y="116.4">20%</text>
<text x="65.3" y="125.3">10%</text>
<text x="65.6" y="122.8">2kV</text>
<text x="233.7" y="124.1">50V</text>
<text x="233.7" y="126.6">10%</text>
<text x="165.2" y="136.8">25V</text>
<text x="181.6" y="136.8">10V</text>
<text x="190.6" y="136.8">25V</text>
<text x="207" y="136.8">10V</text>
<text x="164.8" y="139.3">20%</text>
<text x="181.6" y="139.3">20%</text>
<text x="190.2" y="139.3">20%</text>
<text x="207" y="139.3">20%</text>
</g>
<g font-size="1.8" fill="#a90000">
<text x="189.2" y="63.2">17</text>
<text x="189.8" y="65.8">3</text>
<text x="217.1" y="63.2">11</text>
<text x="217.1" y="65.8">12</text>
<text x="189.8" y="68.3">2</text>
<text x="217.1" y="68.3">13</text>
<text x="217.1" y="70.9">14</text>
<text x="54.6" y="77.2">12</text>
<text x="54.6" y="74.7">11</text>
<text x="189.2" y="73.4">32</text>
<text x="217.1" y="73.4">15</text>
<text x="217.1" y="75.9">16</text>
<text x="54.6" y="79.8">13</text>
<text x="54.6" y="82.3">14</text>
<text x="189.8" y="81">7</text>
<text x="217.1" y="78.5">18</text>
<text x="217.1" y="81">19</text>
<text x="217.1" y="83.6">20</text>
<text x="55.2" y="84.8">1</text>
<text x="55.2" y="87.4">4</text>
<text x="55.2" y="89.9">2</text>
<text x="189.8" y="86.1">6</text>
<text x="217.1" y="88.6">21</text>
<text x="55.2" y="92.5">3</text>
<text x="55.2" y="95">5</text>
<text x="189.8" y="91.2">5</text>
<text x="217.1" y="93.7">23</text>
<text x="55.2" y="97.5">6</text>
<text x="55.2" y="100.1">7</text>
<text x="89.9" y="101" transform="rotate(-90 89.9 101)">6</text>
<text x="96.3" y="101" transform="rotate(-90 96.3 101)">5</text>
<text x="102.6" y="101" transform="rotate(-90 102.6 101)">4</text>
<text x="189.8" y="96.3">4</text>
<text x="217.1" y="96.3">24</text>
<text x="217.1" y="98.8">25</text>
<text x="217.1" y="101.3">26</text>
<text x="54.6" y="102.6">S1</text>
<text x="54.6" y="107.7">10</text>
<text x="55.2" y="105.2">9</text>
<text x="189.2" y="103.9">29</text>
<text x="189.2" y="106.4">28</text>
<text x="217.1" y="103.9">27</text>
<text x="217.1" y="106.4">22</text>
<text x="189.2" y="109">31</text>
<text x="189.2" y="111.5">30</text>
<text x="217.7" y="111.5">8</text>
<text x="89.9" y="118.8" transform="rotate(-90 89.9 118.8)">1</text>
<text x="96.3" y="118.8" transform="rotate(-90 96.3 118.8)">2</text>
<text x="102.6" y="118.8" transform="rotate(-90 102.6 118.8)">3</text>
<text x="189.8" y="116.6">1</text>
<text x="217.1" y="116.6">10</text>
<text x="217.7" y="114">9</text>
</g>
<text font-size="1.8" fill="#009600" x="172.1" y="72.1">ETH_~{RST}</text>
<text font-size="1.8" fill="#0000c2" x="220.3" y="114.3">50MHz</text>
<g font-size="1.8" fill="#848484">
<text x="16.5" y="191">Ethernet</text>
<text x="25.5" y="191">Track</text>
<text x="31.7" y="191">Impedance:</text>
<text x="43.7" y="191">Differential</text>
<text x="55.4" y="191">Pair</text>
<text x="16.5" y="193">https://saturnpcb.com/saturn-pcb-toolkit/</text>
<text x="16.5" y="195.1">Prepreg</text>
<text x="16.5" y="197.1">9.0</text>
<text x="20.7" y="197.1">mil</text>
<text x="24.8" y="197.1">track</text>
<text x="25" y="195.1">thickness:</text>
<text x="30.8" y="197.1">with</text>
<text x="35.7" y="195.1">8.3</text>
<text x="35.8" y="197.1">11.0</text>
<text x="39.9" y="195.1">mil</text>
<text x="41.2" y="197.1">mil</text>
<text x="44" y="195.1">(JLC7628).</text>
<text x="45.3" y="197.1">gap</text>
<text x="49.9" y="197.1">(20</text>
<text x="54.4" y="197.1">mil</text>
<text x="55.6" y="195.1">Er</text>
<text x="58.5" y="197.1">center</text>
<text x="61.4" y="195.1">4.6</text>
<text x="65.6" y="197.1">to</text>
<text x="68.6" y="197.1">center)</text>
<text x="76.6" y="197.1">=</text>
<text x="79.3" y="197.1">100</text>
<text x="84.1" y="197.1">Ohms</text>
<text x="16.5" y="199.1">Each</text>
<text x="22.2" y="199.1">pair</text>
<text x="27.1" y="199.1">should</text>
<text x="34.5" y="199.1">match</text>
<text x="41.5" y="199.1">in</text>
<text x="44.4" y="199.1">length</text>
<text x="51.5" y="199.1">to</text>
<text x="54.6" y="199.1">better</text>
<text x="61.3" y="199.1">than</text>
<text x="66.7" y="199.1">0.5mm</text>
</g>
<g font-size="1.1" fill="#840000">
<text x="33.5" y="85.7">J1</text>
<text x="33.5" y="90.8">J2</text>
<text x="33.5" y="93.3">J3</text>
<text x="33.5" y="98.4">J6</text>
<text x="33.5" y="100.4">J4</text>
<text x="33.5" y="101.7">J5</text>
<text x="33.5" y="106.8">J7</text>
<text x="33.5" y="108.1">J8</text>
</g>
</svg>
